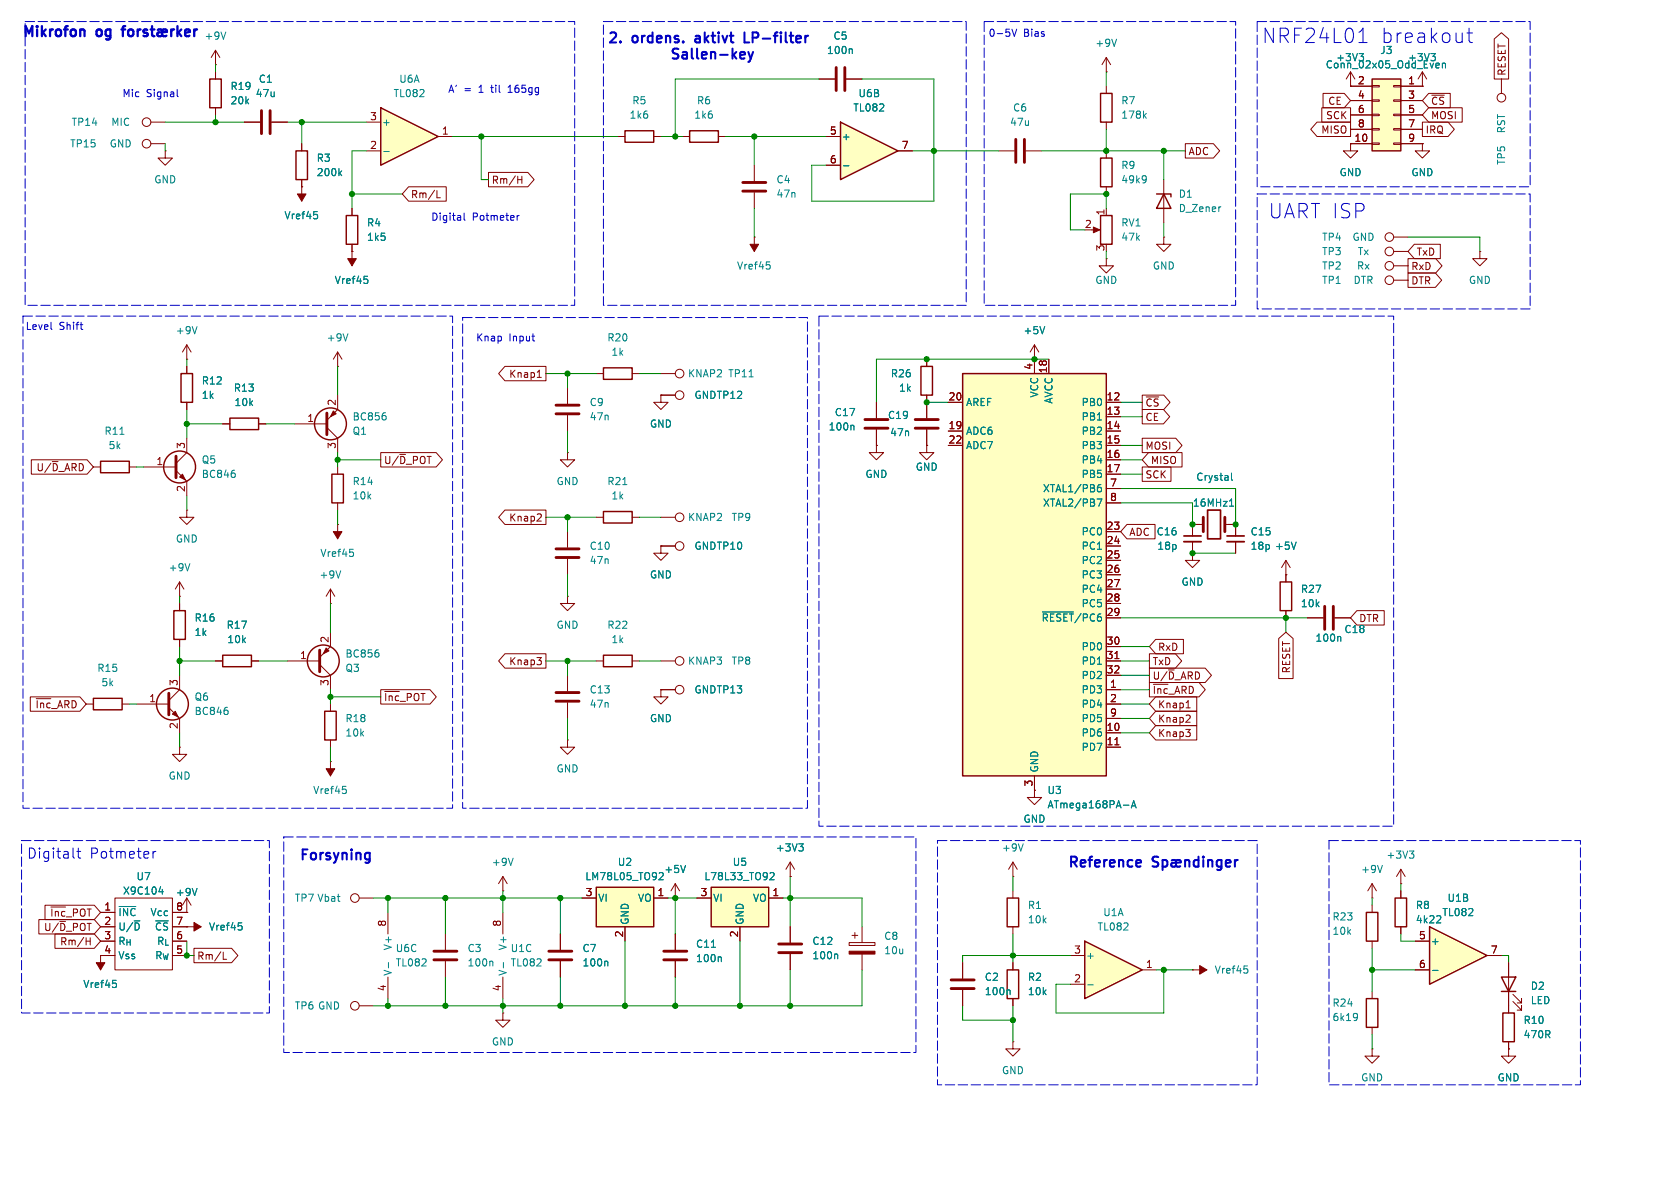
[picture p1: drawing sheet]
<svg xmlns="http://www.w3.org/2000/svg" width="297mm" height="210mm" viewBox="0 0 297 210" stroke-linecap="round" stroke-linejoin="round" font-family="sans-serif">
<g fill="none" stroke="#840000" stroke-width=".18">
<path d="M38.1 11.4h.1M38.1 8.9l-.8 1.3M38.1 8.9v2.5M38.1 12.7v1.3M38.1 19.1v1.2M38.1 8.9l.8 1.3M144.8 14h2.8M149.6 14h2.8M195.6 12.7h.1M195.6 10.2v2.5M195.6 15.2v1.3M195.6 10.2l-.8 1.2"/>
<path d="M195.6 10.2l.7 1.2M26.7 25.4h2.5M176.5 26.7h2.8M181.4 26.7h2.7M195.6 21.6v1.3M195.6 45.7v1.3h1.2l-1.2 1.3-1.3-1.3h1.3M195.6 45.7h.1M100.3 68.6v2.8M100.3 73.4v2.8M105.4 66h1.3M111.8 66h1.2M116.8 69.9v1.2h1.3l-1.3 1.3-1.2-1.3h1.2"/>
<path d="M116.8 69.9h.1M100.3 80v1.3h1.3l-1.3 1.3-1.2-1.3h1.2M100.3 80h.1M105.4 91.4h1.3M111.8 91.4h1.2M116.8 96.5v1.3h1.3l-1.3 1.3-1.2-1.3h1.2M116.8 96.5h.1M116.8 96.5h2.6M100.3 105.4v1.3h1.3l-1.3 1.3-1.2-1.3h1.2M100.3 105.4h.1M100.3 119.4v2.8M105.4 116.8h1.3"/>
<path d="M111.8 116.8h1.2M100.3 130.8v1.3h1.3l-1.3 1.3-1.2-1.3h1.2M100.3 130.8h.1M100.3 124.2v2.8M116.8 121.9v1.3h1.3l-1.3 1.3-1.2-1.3h1.2M116.8 121.9h.1M116.8 121.9h2.6M63.5 177.8h2.5M88.9 161.3v3.8M88.9 172.7v3.8M119.4 165.1v2.8M119.4 169.9v2.8"/>
<circle cx="25.9" cy="25.4" r=".76"/>
<circle cx="120.1" cy="96.5" r=".76"/>
<circle cx="120.1" cy="121.9" r=".76"/>
<circle cx="62.7" cy="177.8" r=".76"/>
</g>
<path d="M39.9 5.7l-.4 1.2M150.5 8.6l.2 .2v.7M197.4 6.9l-.4 1.3M202.3 20.4l.3 .5M202.6 20.1l-.4 .4M110.1 85.7h.7M89 170.1v1M125.8 167.5h.7M127.3 169.2l.2 .1v.7" fill="none" stroke="#008484" stroke-width=".18"/>
<path d="M37.1 14h2v5.1h-2zM194.6 16.5h2v5.1h-2zM106.7 65h5.1v2.1h-5.1zM106.7 90.4h5.1v2.1h-5.1zM106.7 115.8h5.1v2.1h-5.1z" fill="none" stroke="#840000" stroke-width=".25"/>
<path d="M147.8 11.9v4.1M149.4 11.9v4.1M179.6 24.6v4.1M181.1 24.6v4.1M98.3 73.2h4.1M98.3 71.6h4.1M98.3 124h4.1M98.3 122.4h4.1M117.3 169.7h4.1M117.3 168.1h4.1" fill="none" stroke="#840000" stroke-width=".51"/>
<path d="M148.6 21.6l10.1 5.1-10.1 5.1z" fill="#ffffc2"/>
<path d="M52.3 26.7h2.1v5.1h-2.1zM148.6 21.6l10.1 5.1-10.1 5.1zM194.6 38.1h2v5.1h-2zM194.6 27.9h2v5.1h-2zM204.5 34.3h2.5v.5M205.7 34.3l1.3 2.5h-2.5z" fill="none" stroke="#840000" stroke-width=".25"/>
<path d="M53.3 25.4v1.3M53.3 31.8v1.2M146 24.1h2.6M146 29.2h2.6M158.7 26.7h2.6M195.6 26.7v1.2M195.6 33v1.3M195.6 36.8v1.3M205.7 31.8v7.6M193 40.6h1.1M205.7 41.9v1.3h1.3l-1.3 1.3-1.2-1.3h1.2M205.7 41.9h.1" fill="none" stroke="#840000" stroke-width=".18"/>
<path d="M60 30.6l.4 .5M60.4 30.2l-.5 .5M149.1 29.3h1M202.4 31.1l.2 .1a1.07 1.07 0 0 1-.1 1M202.6 31.6l-.2 .2M215.7 36.6h.1" fill="none" stroke="#008484" stroke-width=".18"/>
<path d="M193.3 40.1l1.1 .5-1.1 .5z" fill="#840000" stroke="#840000" stroke-width=".18"/>
<path d="M105.4 156.8h10.2v7h-10.2z" fill="#ffffc2"/>
<path d="M105.4 156.8h10.2v7h-10.2z" fill="none" stroke="#840000" stroke-width=".25"/>
<path d="M102.9 158.8h2.5M115.6 158.8h2.5M139.7 154.9h.1M139.7 152.4l-.8 1.3M139.7 152.4v2.5M139.7 152.4l.8 1.3M110.5 163.8v2.6" fill="none" stroke="#840000" stroke-width=".18"/>
<path d="M117 154.2l-.4 .1M117.2 154.8l-.7 .7h.8M141.2 149.2h.8l-.4 .5M141.8 149.7l.2 .2v.3l-.2 .2" fill="none" stroke="#008484" stroke-width=".18"/>
<path d="M125.7 156.8h10.2v7h-10.2z" fill="#ffffc2"/>
<path d="M125.7 156.8h10.2v7h-10.2zM178.1 158.8h2v5h-2z" fill="none" stroke="#840000" stroke-width=".25"/>
<g fill="none" stroke="#840000" stroke-width=".18">
<path d="M43.2 21.6h2.8M48 21.6h2.8M63.5 158.8h2.5M88.9 157.5h.1M88.9 154.9l-.8 1.3M88.9 154.9v2.6M88.9 154.9l.8 1.3M119.4 158.8h.1M119.4 156.2l-.8 1.3M119.4 156.2v2.6M119.4 156.2l.7 1.3M123.2 158.8h2.5"/>
<path d="M135.9 158.8h2.5M179.1 157.5v1.3M78.7 165.1v2.8M78.7 169.9v2.8M88.9 179.1v1.2h1.3l-1.3 1.3-1.3-1.3h1.3M88.9 179.1h.1M99.1 165.1v2.8M99.1 169.9v2.8M130.8 163.8v2.6M139.7 163.8v2.8M139.7 168.7v2.8M150.1 166.6h4.6v.5h-4.6z"/>
<path d="M150.6 165.4h1M151.1 164.8v1.1M152.4 163.8v2.8M152.4 168.7v2.8M179.1 163.8v1.3"/>
<circle cx="62.7" cy="158.7" r=".76"/>
</g>
<path d="M90.7 151.7l-.4 1.3M121.2 153l-.4 1.2M136.2 154.3l.4-.1 .3 .4-.8 .9h.8M87 169.9l.1 .2v.7M107.3 169.9l.2 .2v.7M147.9 168.6l.2 .2v.7" fill="none" stroke="#008484" stroke-width=".18"/>
<path d="M150.1 168.1h4.6v.6h-4.6z" fill="#840000" stroke="#840000" stroke-width=".18"/>
<path d="M46.2 19.6v4M47.8 19.6v4M76.7 169.7h4.1M76.7 168.1h4.1M97 169.7h4.1M97 168.1h4.1M137.7 168.4h4M137.7 166.9h4" fill="none" stroke="#840000" stroke-width=".51"/>
<path d="M191.8 166.4l10.1 5.1-10.1 5z" fill="#ffffc2"/>
<path d="M178.1 171.5h2v5h-2zM191.8 166.4l10.1 5.1-10.1 5z" fill="none" stroke="#840000" stroke-width=".25"/>
<g fill="none" stroke="#840000" stroke-width=".18">
<path d="M29.2 26.7v1.2h1.3l-1.3 1.3-1.3-1.3h1.3M29.2 26.7h.1M53.3 33h.1M53.3 33v2.6M116.8 91.4h2.6M179.1 154.9h.1M179.1 152.4v2.5M179.1 152.4l-.8 1.3M179.1 152.4l.7 1.3M247.6 156.2h.1M247.6 153.7l-.7 1.2M247.6 153.7v2.5"/>
<path d="M247.6 153.7l.8 1.2M68.6 161.3v3.8M68.6 172.7v3.8M170.2 170.2v2.8M170.2 175v2.8M179.1 170.2v1.3M179.1 176.5v1.3M189.2 174h2.6M189.2 168.9h2.6M201.9 171.5h2.6M210.8 171.5h.1M210.8 171.5h2.6"/>
<path d="M179.1 184.2v1.2h1.2l-1.2 1.3-1.3-1.3h1.3M179.1 184.2h.1"/>
<circle cx="120.1" cy="91.4" r=".76"/>
</g>
<path d="M55.5 37.4h.6M55.9 37.9l.3 .2v.3l-.3 .3M180.9 149.2l-.4 1.2M249.2 150.4h.7l-.4 .5M249.7 150.9l.2 .3v.3l-.2 .2M68.7 170.1v1M178.4 175l.2 .2v.6M192.3 174.1h1M219.9 170.8h.6M220.4 171.2l.2 .3v.3l-.2 .2" fill="none" stroke="#008484" stroke-width=".18"/>
<g fill="#840000" stroke="#840000" stroke-width=".18">
<path d="M212.1 170.7l1.3 .8-1.3 .7z"/>
<path d="M52.6 34.3h1.5l-.8 1.3z"/>
</g>
<path d="M168.1 174.8h4.1M168.1 173.2h4.1" fill="none" stroke="#840000" stroke-width=".51"/>
<path d="M67.3 19.1l10.2 5-10.2 5.1z" fill="#ffffc2"/>
<path d="M67.3 19.1l10.2 5-10.2 5.1z" fill="none" stroke="#840000" stroke-width=".25"/>
<g fill="none" stroke="#840000" stroke-width=".18">
<path d="M64.8 26.7h2.5M64.8 21.6h2.5M77.5 24.1h2.5M116.8 116.8h2.6M20.3 158.8h10.2v12.7h-10.2zM17.8 161.3h2.5M17.8 163.8h2.5M17.8 166.4h2.5M17.8 168.9h2.5M30.5 161.3h2.5M30.5 163.8h2.5M30.5 166.4h2.5"/>
<path d="M30.5 168.9h2.5"/>
<circle cx="120.1" cy="116.8" r=".76"/>
</g>
<path d="M67.8 26.8h1M28.1 157.6h.8M28.7 157.2v.9M21.1 160.2h2.9" fill="none" stroke="#008484" stroke-width=".18"/>
<path d="M242.6 14h5v12.7h-5z" fill="#ffffc2"/>
<g fill="none" stroke="#840000" stroke-width=".18">
<path d="M238.8 15.2h.1M238.8 15.2h3.8M238.8 17.8h3.8M238.8 12.7l-.8 1.3M238.8 12.7v2.5M238.8 12.7l.7 1.3M242.6 17.7h1.2v.2h-1.2zM242.6 15.1h1.2v.3h-1.2zM246.4 17.7h1.2v.2h-1.2zM246.4 15.1h1.2v.3h-1.2zM247.6 15.2h3.9M247.6 17.8h3.9"/>
<path d="M251.5 15.2h.1M251.5 12.7l-.8 1.3M251.5 12.7v2.5M251.5 12.7l.7 1.3M265.4 14v2.5M26.7 21.6h2.5M62.2 36.8v1.3M238.8 25.4v1.3h1.2l-1.2 1.2-1.3-1.2h1.3M238.8 25.4h.1M238.8 25.4h3.8M238.8 20.3h3.8M238.8 22.9h3.8"/>
<path d="M242.6 25.3h1.2v.2h-1.2zM242.6 22.7h1.2v.3h-1.2zM242.6 20.2h1.2v.2h-1.2zM246.4 25.3h1.2v.2h-1.2zM246.4 22.7h1.2v.3h-1.2zM246.4 20.2h1.2v.2h-1.2zM247.6 25.4h3.9M247.6 20.3h3.9M247.6 22.9h3.9M251.5 25.4v1.3h1.2l-1.2 1.2-1.3-1.2h1.3M251.5 25.4h.1M62.2 44.5h.1"/>
<path d="M62.2 43.2v3.8M246.4 49.5h2.5M246.4 47h2.5M246.4 41.9h2.5M246.4 44.5h2.5M261.6 44.5v1.2h1.3l-1.3 1.3-1.3-1.3h1.3M261.6 44.5h.1M116.8 66h2.6M100.3 94v2.8M100.3 98.8v2.8M210.8 97.8v1.3h1.3l-1.3 1.2-1.3-1.2h1.3M210.8 97.8h.1"/>
<path d="M210.8 92.7v2M210.8 95.8v2M218.4 92.7v2M218.4 95.8v2M227.3 99.1l-.7 1.2M227.3 99.1v2.5M227.3 99.1l.8 1.2M227.3 101.6h.1M33 158.8l-.7 1.2M33 158.8v2.5M33 158.8l.8 1.2M17.8 168.9v2.6"/>
<path d="M33 161.3h.1M33 163.8h.1M33 163.8h2.6M266.7 170.2v8.9M267.5 177l1.5 1.6v-.8v.8h-.8M267.5 175.8l1.5 1.5v-.8v.8h-.8M266.7 184.2v1.2"/>
<circle cx="265.4" cy="17.3" r=".76"/>
<circle cx="25.9" cy="21.6" r=".76"/>
<circle cx="245.6" cy="41.9" r=".76"/>
<circle cx="245.6" cy="49.5" r=".76"/>
<circle cx="245.6" cy="47" r=".76"/>
<circle cx="245.6" cy="44.4" r=".76"/>
<circle cx="120.1" cy="66" r=".76"/>
</g>
<path d="M242.6 14h5v12.7h-5zM61.2 38.1h2v5.1h-2zM265.4 172.7h2.6l-1.3 2.6zM265.4 175.3h2.6M265.7 179.1h2v5.1h-2z" fill="none" stroke="#840000" stroke-width=".25"/>
<g fill="none" stroke="#008484" stroke-width=".18">
<path d="M240.3 9.5h.8l-.5 .5M240.8 10l.3 .2v.3M253 9.5h.8l-.5 .5M253.5 10l.3 .2v.3M254 11.2h.4l.1 .3-.7 .1M254.4 11.9l-.4 .1M255 11.3l.2-.1h.3v.8M255 11.2v.8M64.4 48.8h.6M64.8 49.3l.2 .3v.3l-.2 .2M132.4 66.6h.8M229.1 95.8l-.4 1.3"/>
<path d="M34.8 157l-.4 1.3M19.9 173.3h.6M20.4 173.8l.2 .2v.3l-.2 .3M42.1 163.1h.6M42.6 163.6l.2 .3v.3l-.2 .2"/>
</g>
<g fill="#840000" stroke="#840000" stroke-width=".18">
<path d="M34.3 163.1l1.3 .7-1.3 .8z"/>
<path d="M17 170.2h1.5l-.7 1.3z"/>
<path d="M61.5 45.7h1.5l-.8 1.3z"/>
</g>
<path d="M209.3 95.8h3M216.9 95.8h3.1" fill="none" stroke="#840000" stroke-width=".33"/>
<path d="M209.3 94.7h3M216.9 94.7h3.1" fill="none" stroke="#840000" stroke-width=".3"/>
<path d="M98.3 98.6h4.1M98.3 97h4.1" fill="none" stroke="#840000" stroke-width=".51"/>
<path d="M252.7 163.8l10.2 5.1-10.2 5.1z" fill="#ffffc2"/>
<g fill="none" stroke="#840000" stroke-width=".25">
<path d="M110.5 23.1h5.1v2h-5.1zM121.9 23.1h5.1v2h-5.1zM16.5 123.4h5.1v2.1h-5.1zM252.7 163.8l10.2 5.1-10.2 5.1z"/>
<circle cx="31.7" cy="82.5" r="2.82"/>
<circle cx="30.5" cy="124.5" r="2.82"/>
</g>
<g fill="none" stroke="#840000" stroke-width=".18">
<path d="M109.2 24.1h1.3M115.6 24.1h1.2M120.6 24.1h1.3M127 24.1h1.3M133.3 29.2v2.8M133.3 34v2.8M133.3 41.9h.1M133.3 41.9v2.6M33 63.5h.1M33 77.5v2.5l-1.9 1.9M33 61v2.5M33 61l-.7 1.2"/>
<path d="M33 61l.8 1.2M116.8 69.9h2.6M25.4 82.6h5.7M31.1 83.2l1.9 1.9v2.5M31.7 119.4v2.5l-1.9 1.9M231.1 109.2h2.8M236 109.2h2.8M15.2 124.5h1.3M21.6 124.5h1.3M24.1 124.5h5.7M29.8 125.1l1.9 1.9v2.5M31.7 132.1v1.3h1.3l-1.3 1.2-1.2-1.2h1.2"/>
<path d="M31.7 132.1h.1M182.9 139.7v1.3h1.2l-1.2 1.2-1.3-1.2h1.3M182.9 139.7h.1M250.2 166.4h2.5M250.2 171.5h2.5M262.9 168.9h2.5"/>
<circle cx="120.1" cy="69.8" r=".76"/>
</g>
<path d="M34.8 57.7l-.4 1.3M135.5 46.3h.6M135.9 46.8l.3 .2v.3l-.3 .3M41.5 83.7l.1 .2-.1 .4M236.9 112.5l.1 .2v.7M40.2 125.6l.1 .2-.1 .4M253.3 171.5h.9" fill="none" stroke="#008484" stroke-width=".18"/>
<path d="M131.3 33.8h4.1M131.3 32.3h4.1M31.1 80.6v3.9M234.2 107.2v4.1M235.7 107.2v4.1M29.8 122.6v3.8" fill="none" stroke="#840000" stroke-width=".51"/>
<g fill="#840000" stroke="#840000" stroke-width=".18">
<path d="M31 125.7l.5 1-1-.5z"/>
<path d="M132.6 43.2h1.5l-.8 1.3z"/>
<path d="M32.3 83.8l.5 1-1.1-.5z"/>
</g>
<path d="M170.2 66h25.4v71.2h-25.4z" fill="#ffffc2"/>
<g fill="none" stroke="#840000" stroke-width=".25">
<path d="M32 66h2v5.1h-2zM40.6 73.9h5.1v2h-5.1zM162.8 64.8h2v5.1h-2zM170.2 66h25.4v71.2h-25.4zM17.8 81.5h5.1v2.1h-5.1zM58.7 83.8h2v5.1h-2zM30.7 108h2.1v5h-2.1zM39.4 115.8h5v2.1h-5zM226.3 102.9h2v5.1h-2zM57.4 125.7h2v5.1h-2zM246.6 158.8h2.1v5h-2.1zM241.6 161.3h2v5.1h-2z"/>
<path d="M241.6 176.5h2v5.1h-2z"/>
<circle cx="58.4" cy="74.9" r="2.82"/>
<circle cx="57.1" cy="116.8" r="2.82"/>
</g>
<g fill="none" stroke="#840000" stroke-width=".18">
<path d="M38.1 12.7v1.3M38.1 19.1v1.2M144.8 14h2.8M149.6 14h2.8M233.7 19h5.1v2.6h-5.1zM233.9 16.5h3.7l1.2 1.3-1.2 1.3h-3.7zM238.8 15.2h.1M238.8 15.2h3.8M238.8 17.8h3.8M247.6 15.2h3.9M247.6 17.8h3.9M251.5 15.2h.1"/>
<path d="M252.6 16.5h3.8v2.6h-3.8l-1.1-1.3zM252.6 19h5.9v2.6h-5.9l-1.1-1.3zM264.2 6.9l1.2-1.1 1.3 1.1v7.1h-2.5zM43.2 21.6h2.8M48 21.6h2.8M53.3 33h.1M53.3 25.4v1.3M53.3 31.8v1.2M62.2 36.8v1.3M72.2 33h6.7v2.6h-6.7l-1.1-1.3zM77.2 35h.6M86.4 30.5h6.9l1.1 1.3-1.1 1.2h-6.9z"/>
<path d="M91.5 31.8h.8M92.3 31.2v1.2M146 24.1h2.6M146 29.2h2.6M158.7 26.7h2.6M209.5 25.4h5l1.1 1.3-1.1 1.2h-5zM232.8 21.6h6v2.5h-6l-1.1-1.2zM238.8 25.4h.1M238.8 25.4h3.8M238.8 20.3h3.8M238.8 22.9h3.8M247.6 25.4h3.9"/>
<path d="M247.6 20.3h3.9M247.6 22.9h3.9M251.5 21.6h4.5l1.1 1.3-1.1 1.2h-4.5zM251.5 25.4h.1M62.2 44.5h.1M62.2 43.2v1.3M248.9 48.3h4.9l1.1 1.2-1.1 1.3h-4.9zM248.9 45.7h4.9l1.1 1.3-1.1 1.3h-4.9zM250 43.2h4.6v2.5h-4.6l-1.1-1.2zM33 64.8v1.2M33 71.1v1.3M39.4 74.9h1.2"/>
<path d="M45.7 74.9h1.3M52.1 74.9h5.7M57.8 75.6l1.9 1.9v2.5M59.7 64.8h.1M59.7 69.9v2.5l-1.9 1.9M59.7 62.2v2.6M59.7 62.2l-.8 1.3M59.7 62.2l.8 1.3M89.3 64.8h7.2v2.5h-7.2l-1.2-1.3zM95 66.7h.7M95.2 65.6l.1-.2v1.3M116.8 69.9h.1"/>
<path d="M116.8 69.9h2.6M154.9 78.7v1.3h1.3l-1.3 1.3-1.2-1.3h1.2M154.9 78.7h.1M154.9 71.1v2.8M154.9 75.9v2.8M163.8 78.7v1.3h1.3l-1.3 1.3-1.2-1.3h1.2M163.8 78.7h.1M163.8 63.5v1.3M163.8 69.9v4M163.8 75.9v2.8M167.6 71.1h2.6M167.6 76.2h2.6"/>
<path d="M167.6 78.7h2.6M182.9 63.5h.1M182.9 61v5M182.9 61l-.8 1.2M182.9 61l.7 1.2M185.4 63.5v2.5M195.6 71.1h2.5M195.6 73.7h2.5M195.6 76.2h2.5M195.6 78.7h2.5M201.9 77.5h6l1.1 1.2-1.1 1.3h-6zM201.9 72.4h3.8l1.1 1.3-1.1 1.2h-3.8z"/>
<path d="M201.9 69.8h3.8l1.2 1.3-1.2 1.3h-3.8zM5.5 81.3h9.9l1.1 1.3-1.1 1.2h-9.9zM16.5 82.6h1.3M22.9 82.6h1.2M33 90.2v1.2h1.3l-1.3 1.3-1.3-1.3h1.3M33 90.2h.1M59.7 92.7h.1M59.7 82.6v1.2M59.7 88.9v1.3M59.7 92.7v2.6M67.3 80h9.8l1.1 1.3-1.1 1.3h-9.8zM89.3 90.2h7.2v2.5h-7.2l-1.2-1.3z"/>
<path d="M95.5 90.8l.2 .3-.1 .3-.7 .7h.8M116.8 96.5h.1M116.8 96.5h2.6M195.6 81.3h2.5M195.6 83.8h2.5M195.6 94h2.5M195.6 96.5h2.5M195.6 99.1h2.5M195.6 86.4h2.5M195.6 88.9h2.5M199.2 92.7h5v2.6h-5l-1.1-1.3zM201.9 82.5h5.1v2.6h-5.1z"/>
<path d="M203 80h6v2.6h-6l-1.1-1.3zM210.8 97.8h.1M210.8 95.8v2M212.7 92.7h-1.9v2M216.5 92.7h1.9v2M218.4 95.8v2M31.7 105.4h.1M31.7 102.9l-.7 1.2M31.7 102.9v2.5M31.7 106.7v1.3M31.7 113v1.3M31.7 102.9l.8 1.2"/>
<path d="M38.1 116.8h1.3M44.4 116.8h1.3M50.8 116.8h5.7M56.5 117.5l1.9 1.9v2.5M58.4 111.8v2.5l-1.9 1.9M58.4 106.7h.1M58.4 104.1v2.6M58.4 104.1l-.7 1.3M58.4 104.1l.8 1.3M89.3 115.6h7.2v2.5h-7.2l-1.2-1.3zM94.9 116.2h.8l-.4 .5M95.6 116.8l.1 .2-.1 .4"/>
<path d="M195.6 101.6h2.5M195.6 104.1h2.5M195.6 106.7h2.5M195.6 109.2h2.5M195.6 114.3h2.5M195.6 116.8h2.5M195.6 119.4h2.5M197.1 116.4h.7M203.2 115.6h4.6l1.1 1.2-1.1 1.3h-4.6zM203.2 118.1h9.9l1.1 1.3-1.1 1.3h-9.9zM204.3 113h4.9v2.6h-4.9l-1.1-1.3zM226.1 112.9l1.2-1.1 1.3 1.1v7.1h-2.5z"/>
<path d="M227.3 101.6h.1M227.3 101.6v1.3M227.3 108v1.2M231.1 109.2h2.8M236 109.2h2.8M239.9 107.9h4.8v2.6h-4.8l-1.1-1.3zM5.4 123.2h8.7l1.1 1.3-1.1 1.2h-8.7zM6.4 123.5h2.6M58.4 134.6h.1M58.4 124.5v1.2M58.4 130.8v1.3M58.4 134.6v2.6"/>
<path d="M67.3 121.9h8.7l1.1 1.3-1.1 1.3h-8.7zM116.8 121.9h.1M116.8 121.9h2.6M182.9 139.7h.1M182.9 137.2v2.5M195.6 121.9h2.5M195.6 129.5h2.5M195.6 132.1h2.5M195.6 124.5h2.5M195.6 127h2.5M197.1 131.7h.7M203.2 120.6h8.8l1.1 1.3-1.1 1.3h-8.8z"/>
<path d="M204.3 123.2h7.3v2.5h-7.3l-1.1-1.2zM204.3 125.7h7.3v2.6h-7.3l-1.1-1.3zM204.3 128.3h7.3v2.5h-7.3l-1.1-1.3zM209.6 128.9h.8l-.4 .5M209.7 125.1h.7M209.9 124l.2-.1v1.2M210.2 126.4l.2 .2v.3l-.8 .8h.8M210.3 129.5l.1 .2-.1 .4M102.9 158.8h2.5M115.6 158.8h2.5M119.4 158.8h.1M123.2 158.8h2.5"/>
<path d="M135.9 158.8h2.5M139.7 154.9h.1M242.6 158.8h.1M242.6 156.2v2.6M242.6 156.2l-.8 1.3M242.6 156.2l.7 1.3M247.6 157.5v1.3M6.9 162.6h9.8l1.1 1.2-1.1 1.3h-9.8zM8 160h8.7l1.1 1.3-1.1 1.3h-8.7zM9.7 165.1h7l1.1 1.3-1.1 1.2h-7zM15.2 166.4h.7M15.9 165.8v1.2"/>
<path d="M17.8 166.4h2.5M17.8 168.9h2.5M17.8 161.3h2.5M17.8 163.8h2.5M30.5 166.4h2.5M30.5 168.9h2.5M30.5 161.3h2.5M30.5 163.8h2.5M33 163.8h.1M33 161.3h.1M34.3 167.6h6.6l1.2 1.3-1.2 1.3h-6.6zM39.5 169.6h.6"/>
<path d="M99.1 165.1v2.8M99.1 169.9v2.8M110.5 163.8v2.6M119.4 165.1v2.8M119.4 169.9v2.8M130.8 163.8v2.6M139.7 163.8v2.8M139.7 168.7v2.8M170.2 170.2v2.8M170.2 175v2.8M179.1 170.2v1.3M179.1 176.5v1.3"/>
<path d="M242.6 160v1.3M242.6 166.4v1.2M242.6 175.3v1.2M247.6 163.8v1.3M250.2 166.4h2.5M250.2 171.5h2.5M262.9 168.9h2.5M266.7 170.2v2.5M266.7 175.3v3.8M242.6 185.4v1.3h1.2l-1.2 1.3-1.3-1.3h1.3M242.6 185.4h.1M242.6 181.6v1.3"/>
<path d="M266.7 185.4v1.3h1.3l-1.3 1.3-1.3-1.3h1.3M266.7 185.4h.1M266.7 184.2v1.2"/>
</g>
<g fill="none" stroke="#008484" stroke-width=".18">
<path d="M150.5 8.6l.2 .2v.7M240.3 9.5h.8l-.5 .5M240.8 10l.3 .2v.3M253 9.5h.8l-.5 .5M253.5 10l.3 .2v.3M254 11.2h.4l.1 .3-.7 .1M254.4 11.9l-.4 .1M255 11.3l.2-.1h.3v.8M255 11.2v.8M55.5 37.4h.6M55.9 37.9l.3 .2v.3l-.3 .3M60 30.6l.4 .5"/>
<path d="M60.4 30.2l-.5 .5M149.1 29.3h1M61.5 59l-.4 1.3M64.4 48.8h.6M64.8 49.3l.2 .3v.3l-.2 .2M184.7 57.7l-.4 1.3M21.2 76.8h.7M68.1 73.5l.2 .2-.2 .5M150.8 75.2l.2 .2v.6M33.6 99.6l-.5 1.3M61.8 97.1h.6M62.3 97.6l.2 .2v.3l-.2 .3"/>
<path d="M193.9 88.2h.9l-.6 1.3M194.1 86.3l.4-.1 .2 .2-.1 .5h-.4l-.1-.1M194.6 85.7h-.4l-.1 .3M217.4 89.5h.7M217.6 88.4l.1-.2v1.3M217.7 83.6v1.1l.2 .2M229.1 95.8l-.4 1.3M60.2 100.9l-.4 1.3M66.9 115.4l.1 .2-.1 .5M184.3 108.2h5.5M236.9 112.5l.1 .2v.7M60.6 139h.6"/>
<path d="M61 139.5l.2 .2v.3l-.2 .3M28.1 157.6h.8M28.7 157.2v.9M34.8 157l-.4 1.3M117 154.2l-.4 .1M117.2 154.8l-.7 .7h.8M121.2 153l-.4 1.2M136.2 154.3l.4-.1 .3 .4-.8 .9h.8M141.2 149.2h.8l-.4 .5M141.8 149.7l.2 .2v.3l-.2 .2M198.6 142.3h1M200 142.8l.4-1.3 .4 1.3"/>
<path d="M200.1 142.5h.6M244.4 153l-.4 1.2M19.9 173.3h.6M20.4 173.8l.2 .2v.3l-.2 .3M21.1 160.2h2.9M42.1 163.1h.6M42.6 163.6l.2 .3v.3l-.2 .2M107.3 169.9l.2 .2v.7M125.8 167.5h.7M127.3 169.2l.2 .1v.7M147.9 168.6l.2 .2v.7M178.4 175l.2 .2v.6"/>
<path d="M239.7 179.1l.2 .2a1.07 1.07 0 0 1-.1 1M240 179.7l-.3 .2M253.3 171.5h.9M254.7 162.4l-.8 .7h.8"/>
</g>
<path d="M57.8 73v3.8M152.9 75.7h4.1M152.9 74.2h4.1M161.8 75.7h4.1M161.8 74.2h4.1M212.7 91.4v2.6M216.5 91.4v2.6M56.5 114.9v3.8" fill="none" stroke="#840000" stroke-width=".51"/>
<path d="M213.5 90.2h2.3v5.1h-2.3z" fill="none" stroke="#840000" stroke-width=".3"/>
<g fill="#840000" stroke="#840000" stroke-width=".18">
<path d="M57.7 135.9h1.5l-.8 1.3z"/>
<path d="M57.7 114.6l.5 .5-1.1 .5z"/>
<path d="M58.9 94h1.6l-.8 1.3z"/>
<path d="M58.9 72.6l.5 .6-1 .5z"/>
</g>
<g fill="none" stroke="#0000c2" stroke-width=".36">
<path d="M131.1 9.2l.5 .1 .1 .3-.8 .2M131.6 10.3l-.5 .1M131.6 5.7v1.8h.9M132.3 9.2l.4 1.2M132.7 10.4l-.2 .4-.2 .2M133.1 9.2l-.4 1.2M201.1 152l.5 .1 .1 .3-.8 .2M201.6 153.1l-.5 .1M204.8 151.5l-.7-.1-.3 .2v.3a.85 .85 0 0 0 .8 .5l.2 .3-.2 .4h-.8M205.5 152.1l.5-.1 .4 .4v.5l-.2 .2h-.7M205.5 152v1.8M207.1 152.1l.5-.1 .3 .3"/>
<path d="M207.9 152.3l.3-.3h.3l.2 .1v.3l-1.4 .1a.35 .35 0 0 0-.3 .4 .35 .35 0 0 0 .3 .3h.3l.3-.2M207.9 153l.3 .2 .5-.1M207.9 152.3v.7M209.5 152.2a.44 .44 0 0 1 .8 .1v.9M209.5 152v1.2M211.9 152.1l-.5-.1-.4 .4v.5l.2 .2h.7M211.9 151.4v1.8M212.7 151.4v.2M212.7 152v1.2M213.6 152.2a.44 .44 0 0 1 .7 .1v.9M213.6 152v1.2M215.9 152.1l-.5-.1-.3 .4v.5l.2 .2h.6"/>
<path d="M215.9 152v1.5a.48 .48 0 0 1-.7 .2M216.7 152.6l.9-.2-.1-.3-.5-.1-.3 .3 .1 .8h.7M218.3 152v1.2M218.8 152l-.3 .1-.2 .3"/>
</g>
<g fill="none" stroke="#0000c2" stroke-width=".18">
<path d="M31.3 15.8v1.1l.2 .2M89.8 16.3h.8M89.9 15.4h-.1M178.9 5.2l.4 1.2 .4-1.2M240.2 7.5h1.5M240.7 5.3l.3-.3v2.5M259.3 5.8h1M259.7 5v2.2l.1 .2 .5 .1M82 37.7v1.1l.2 .1M91.4 38.1v.8M91.8 38.1l-.4 .2M9.1 58.2h.1"/>
<path d="M14.2 57.4h.4M14.5 58.2h.1M94 59.4h.5M94.4 60.3h.1M13 151.6l.2 .1M13.6 150.5h.7M13.8 149.9v1.5l.1 .2 .4 .1M27.1 150.5v1.2M27.6 150.5l-.4 .1-.1 .2"/>
</g>
<g fill="none" stroke="#0000c2" stroke-width=".41">
<path d="M14.7 5.2l.2 .3v.9M21.5 5.2h.6M22.1 4.6l-.3 .1-.1 .2v1.5M22.7 5.4a.48 .48 0 0 1 .5-.2 .48 .48 0 0 1 .4 .3v.6a.48 .48 0 0 1-.5 .3 .48 .48 0 0 1-.5-.3zM24.3 5.2v1.2M24.8 5.2l-.3 .1-.2 .2M26 5.3l-.4-.1-.2 .3v.2l.6 .2v.4h-.6M26.6 5.2h.7M26.9 4.6v1.5l.1 .2 .3 .1M27.9 5.3l.5-.1 .3 .3M28.7 5.5l.2-.3h.4l.1 .1 .1 .3-1.4 .1a.35 .35 0 0 0-.3 .4 .35 .35 0 0 0 .3 .3h.3l.3-.3M28.7 6.1l.2 .3 .5-.1"/>
<path d="M28.7 5.5v.6M30.3 5.2v1.2M30.8 5.2l-.4 .1-.1 .2M31.4 4.6v1.8M31.5 5.7l.5 .7M32 5.2l-.6 .7M32.7 5.8l.9-.2-.1-.3-.5-.1-.3 .3 .1 .8h.7M34.3 5.2v1.2M34.8 5.2l-.3 .1-.2 .2"/>
</g>
<path d="M4.4 3.8h97.2v50.2h-97.2zM106.7 3.8h64.1v50.2h-64.1zM174 3.8h44.4v50.2h-44.4zM222.2 3.8h48.3v29.2h-48.3zM222.2 34.3h48.3v20.3h-48.3zM4.1 55.9h75.9v87h-75.9zM81.8 56.1h60.9v86.8h-60.9zM144.8 55.9h101.6v90.2h-101.6zM3.8 148.6h43.8v30.5h-43.8zM50.2 148h111.7v38.1h-111.7zM165.7 148.6h56.5v43.2h-56.5zM234.9 148.6h44.5v43.2h-44.5z" fill="none" stroke="#0000c2" stroke-width=".18" stroke-dasharray="1.7 .6"/>
<g fill="none" stroke="#008400" stroke-width=".18">
<path d="M38.1 11.4v1.3M144.8 14h-25.4v10.1M152.4 14h12.7v21.6h-21.6v-6.4h2.5M195.6 12.7v2.5M29.2 21.6h14M29.2 25.4v1.3M38.1 20.3v1.3M50.8 21.6h14M53.3 21.6v3.8M62.2 34.3h8.9M64.8 26.7h-2.6v10.1M80 24.1h29.2"/>
<path d="M85.1 24.1v7.7h1.3M116.8 24.1h3.8M128.3 24.1h17.7M133.3 24.1v5.1M133.3 36.8v5.1M161.3 26.7h15.2M184.1 26.7h25.4M195.6 22.9v3.8M195.6 36.8v-2.5h-6.4v6.3h2.6M205.7 26.7v5.1M205.7 39.4v2.5M195.6 44.5v1.2"/>
<path d="M248.9 41.9h12.7v2.6M33 63.5v1.3M33 72.4v5.1M33 74.9h6.4M47 74.9h5.1M59.7 64.8v5.1M96.5 66h8.9M100.3 66v2.6M100.3 76.2v3.8M113 66h3.8M163.8 71.1h3.8M185.4 63.5h-30.5v7.6"/>
<path d="M198.1 73.7h3.8M198.1 71.1h3.8M198.1 78.7h3.8M24.1 82.6h1.3M33 87.6v2.6M59.7 81.3h7.6M59.7 80v2.6M59.7 90.2v2.5M96.5 91.4h8.9M100.3 91.4v2.6M113 91.4h3.8M198.1 81.3h3.8"/>
<path d="M198.1 86.4h20.3v6.3M198.1 88.9h12.7v3.8M198.1 83.8h3.8M210.8 97.8h7.6M31.7 116.8h6.4M31.7 105.4v1.3M31.7 114.3v5.1M45.7 116.8h5.1M58.4 106.7v5.1M96.5 116.8h8.9M100.3 101.6v3.8M100.3 116.8v2.6"/>
<path d="M113 116.8h3.8M198.1 116.8h5.1M198.1 109.2h33M198.1 114.3h5.1M198.1 119.4h5.1M227.3 109.2v2.6M22.9 124.5h1.2M31.7 129.5v2.6M58.4 121.9v2.6M58.4 132.1v2.5M58.4 123.2h8.9M100.3 127v3.8"/>
<path d="M198.1 129.5h5.1M198.1 124.5h5.1M198.1 127h5.1M198.1 121.9h5.1M66 158.8h36.9M68.6 158.8v2.5M78.7 158.8v6.3M88.9 157.5v3.8M99.1 158.8v6.3M118.1 158.8h5.1M119.4 158.8v6.3M138.4 158.8h14v5"/>
<path d="M139.7 154.9v8.9M179.1 154.9v2.6M242.6 158.8v1.2M247.6 156.2v1.3M33 166.4v2.5h1.3M68.6 176.5v1.3M78.7 172.7v5.1M88.9 176.5v2.6M99.1 172.7v5.1M110.5 166.4v11.4M119.4 172.7v5.1M130.8 166.4v11.4"/>
<path d="M139.7 171.5v6.3M152.4 171.5v6.3h-86.4M170.2 177.8v2.5h8.9M179.1 165.1v5.1M179.1 177.8v6.4M189.2 168.9h-19v1.3M204.5 171.5h6.3M205.7 171.5v7.6h-19v-5.1h2.5M242.6 167.6v7.7M242.6 171.5h7.6M247.6 165.1v1.3h2.6M265.4 168.9h1.3v1.3"/>
<path d="M242.6 182.9v2.5"/>
</g>
<g fill="#008400" stroke="#008400" stroke-width=".18">
<circle cx="205.7" cy="26.7" r=".46"/>
<circle cx="195.6" cy="34.3" r=".46"/>
<circle cx="195.6" cy="26.7" r=".46"/>
<circle cx="165.1" cy="26.7" r=".46"/>
<circle cx="179.1" cy="180.3" r=".46"/>
<circle cx="179.1" cy="168.9" r=".46"/>
<circle cx="227.3" cy="109.2" r=".46"/>
<circle cx="210.8" cy="92.7" r=".46"/>
<circle cx="210.8" cy="97.8" r=".46"/>
<circle cx="218.4" cy="92.7" r=".46"/>
<circle cx="163.8" cy="63.5" r=".46"/>
<circle cx="182.9" cy="63.5" r=".46"/>
<circle cx="163.8" cy="71.1" r=".46"/>
<circle cx="205.7" cy="171.5" r=".46"/>
<circle cx="242.6" cy="171.5" r=".46"/>
<circle cx="100.3" cy="91.4" r=".46"/>
<circle cx="100.3" cy="116.8" r=".46"/>
<circle cx="62.2" cy="34.3" r=".46"/>
<circle cx="53.3" cy="21.6" r=".46"/>
<circle cx="85.1" cy="24.1" r=".46"/>
<circle cx="38.1" cy="21.6" r=".46"/>
<circle cx="58.4" cy="123.2" r=".46"/>
<circle cx="59.7" cy="81.3" r=".46"/>
<circle cx="33" cy="74.9" r=".46"/>
<circle cx="100.3" cy="66" r=".46"/>
<circle cx="119.4" cy="24.1" r=".46"/>
<circle cx="133.3" cy="24.1" r=".46"/>
<circle cx="31.7" cy="116.8" r=".46"/>
<circle cx="33" cy="168.9" r=".46"/>
<circle cx="68.6" cy="158.8" r=".46"/>
<circle cx="68.6" cy="177.8" r=".46"/>
<circle cx="78.7" cy="177.8" r=".46"/>
<circle cx="88.9" cy="177.8" r=".46"/>
<circle cx="88.9" cy="158.8" r=".46"/>
<circle cx="78.7" cy="158.8" r=".46"/>
<circle cx="99.1" cy="158.8" r=".46"/>
<circle cx="119.4" cy="158.8" r=".46"/>
<circle cx="99.1" cy="177.8" r=".46"/>
<circle cx="110.5" cy="177.8" r=".46"/>
<circle cx="119.4" cy="177.8" r=".46"/>
<circle cx="139.7" cy="158.8" r=".46"/>
<circle cx="139.7" cy="177.8" r=".46"/>
<circle cx="130.8" cy="177.8" r=".46"/>
</g>
<g font-size="3.5" fill="#0000c2">
<text x="223.1" y="7.9">NRF24L01</text>
<text x="244.1" y="7.9">breakout</text>
<text x="224.2" y="38.8">UART ISP</text>
</g>
<g font-size="2.5" fill="#0000c2">
<text x="3.7" y="7.1">Mikrofon</text>
<text x="17.2" y="7.1">og</text>
<text x="107.2" y="8.1">2.</text>
<text x="111.8" y="8.1">ordens.</text>
<text x="118.2" y="11">Sallen-key</text>
<text x="123.6" y="8.1">aktivt</text>
<text x="133" y="8.1">LP-filter</text>
<text x="4.7" y="152">Digitalt</text>
<text x="15.8" y="152">Potmeter</text>
<text x="52.7" y="152.6">Forsyning</text>
<text x="188.6" y="153.8">Reference</text>
</g>
<g font-size="1.8" fill="#008484">
<text x="36.1" y="7.2">+9V</text>
<text x="146.1" y="9.8">100n</text>
<text x="147.2" y="7.2">C5</text>
<text x="193.5" y="8.5">+9V</text>
<text x="236.1" y="11">+3V3</text>
<text x="243.9" y="9.8">J3</text>
<text x="248.8" y="11">+3V3</text>
<text x="40.6" y="16.1">R19</text>
<text x="45.1" y="17.4">47u</text>
<text x="45.6" y="14.8">C1</text>
<text x="69.5" y="17.4">TL082</text>
<text x="70.5" y="14.8">U6A</text>
<text x="151.7" y="17.4">U6B</text>
<text x="234.3" y="12.3">Conn_02x05_Odd_Even</text>
<text x="12.6" y="22.5">TP14</text>
<text x="19.6" y="22.5">MIC</text>
<text x="40.6" y="18.6">20k</text>
<text x="67.4" y="22.5">+</text>
<text x="111.2" y="21.2">1k6</text>
<text x="111.7" y="18.6">R5</text>
<text x="122.6" y="21.2">1k6</text>
<text x="123.1" y="18.6">R6</text>
<text x="150.8" y="19.9">TL082</text>
<text x="178.5" y="22.5">47u</text>
<text x="179" y="19.9">C6</text>
<text x="198.1" y="18.6">R7</text>
<text x="198.1" y="21.2">178k</text>
<text x="266.3" y="23.7" transform="rotate(-90 266.3 23.7)">RST</text>
<text x="12.3" y="26.3">TP15</text>
<text x="19.3" y="26.3">GND</text>
<text x="55.9" y="28.8">R3</text>
<text x="148.7" y="25">+</text>
<text x="266.3" y="29.3" transform="rotate(-90 266.3 29.3)">TP5</text>
<text x="27.2" y="32.6">GND</text>
<text x="55.9" y="31.3">200k</text>
<text x="137.2" y="32.6">C4</text>
<text x="137.2" y="35.2">47n</text>
<text x="198.1" y="30.1">R9</text>
<text x="198.1" y="32.6">49k9</text>
<text x="208.3" y="35.2">D1</text>
<text x="236.7" y="31.3">GND</text>
<text x="249.4" y="31.3">GND</text>
<text x="50.2" y="39">Vref45</text>
<text x="64.8" y="40.2">R4</text>
<text x="198.1" y="40.2">RV1</text>
<text x="208.3" y="37.7">D_Zener</text>
<text x="64.8" y="42.8">1k5</text>
<text x="130.2" y="47.9">Vref45</text>
<text x="198.1" y="42.8">47k</text>
<text x="203.7" y="47.9">GND</text>
<text x="233.6" y="47.9">TP2</text>
<text x="233.6" y="42.8">TP4</text>
<text x="233.6" y="45.3">TP3</text>
<text x="239" y="42.8">GND</text>
<text x="239.8" y="47.9">Rx</text>
<text x="239.9" y="45.3">Tx</text>
<text x="59.1" y="50.4">Vref45</text>
<text x="193.5" y="50.4">GND</text>
<text x="233.6" y="50.4">TP1</text>
<text x="239.2" y="50.4">DTR</text>
<text x="259.6" y="50.4">GND</text>
<text x="31" y="59.3">+9V</text>
<text x="180.8" y="59.3">+5V</text>
<text x="57.7" y="60.6">+9V</text>
<text x="107.3" y="60.6">R20</text>
<text x="108" y="63.1">1k</text>
<text x="35.6" y="68.2">R12</text>
<text x="35.6" y="70.7">1k</text>
<text x="41.2" y="69.4">R13</text>
<text x="41.4" y="72">10k</text>
<text x="104.1" y="72">C9</text>
<text x="121.5" y="66.9">KNAP2</text>
<text x="122.7" y="70.7">GNDTP12</text>
<text x="128.6" y="66.9">TP11</text>
<text x="157.4" y="66.9">R26</text>
<text x="158.8" y="69.4">1k</text>
<text x="170.7" y="72">AREF</text>
<text x="183.7" y="70.4" transform="rotate(-90 183.7 70.4)">VCC</text>
<text x="186.3" y="71.5" transform="rotate(-90 186.3 71.5)">AVCC</text>
<text x="191.1" y="72">PB0</text>
<text x="18.4" y="77.1">R11</text>
<text x="62.2" y="74.5">BC856</text>
<text x="62.2" y="77.1">Q1</text>
<text x="104.1" y="74.5">47n</text>
<text x="114.8" y="75.8">GND</text>
<text x="146.4" y="76.3">100n</text>
<text x="147.5" y="73.8">C17</text>
<text x="156.9" y="74.3">C19</text>
<text x="157.3" y="77.3">47n</text>
<text x="170.7" y="77.1">ADC6</text>
<text x="191.1" y="74.5">PB1</text>
<text x="191.1" y="77.1">PB2</text>
<text x="19.1" y="79.6">5k</text>
<text x="35.6" y="82.1">Q5</text>
<text x="161.8" y="83.4">GND</text>
<text x="170.7" y="79.6">ADC7</text>
<text x="191.1" y="79.6">PB3</text>
<text x="191.1" y="82.1">PB4</text>
<text x="35.6" y="84.7">BC846</text>
<text x="62.2" y="88.5">10k</text>
<text x="62.2" y="86">R14</text>
<text x="98.3" y="86">GND</text>
<text x="107.3" y="86">R21</text>
<text x="108" y="88.5">1k</text>
<text x="152.9" y="84.7">GND</text>
<text x="184.3" y="87.2">XTAL1/PB6</text>
<text x="184.3" y="89.8">XTAL2/PB7</text>
<text x="191.1" y="84.7">PB5</text>
<text x="210.8" y="89.8">16MHz1</text>
<text x="211.4" y="85.2">Crystal</text>
<text x="121.5" y="92.3">KNAP2</text>
<text x="129.2" y="92.3">TP9</text>
<text x="191.1" y="94.8">PC0</text>
<text x="204.4" y="94.8">C16</text>
<text x="221" y="94.8">C15</text>
<text x="29.7" y="101.2">+9V</text>
<text x="31" y="96.1">GND</text>
<text x="56.5" y="98.7">Vref45</text>
<text x="104.1" y="97.4">C10</text>
<text x="104.1" y="99.9">47n</text>
<text x="122.7" y="97.4">GNDTP10</text>
<text x="191.1" y="97.4">PC1</text>
<text x="191.1" y="99.9">PC2</text>
<text x="204.5" y="97.4">18p</text>
<text x="221" y="97.4">18p</text>
<text x="225.3" y="97.4">+5V</text>
<text x="56.4" y="102.5">+9V</text>
<text x="114.8" y="102.5">GND</text>
<text x="191.1" y="102.5">PC3</text>
<text x="191.1" y="105">PC4</text>
<text x="191.1" y="107.5">PC5</text>
<text x="208.8" y="103.7">GND</text>
<text x="229.9" y="107.5">10k</text>
<text x="229.9" y="105">R27</text>
<text x="34.3" y="110.1">R16</text>
<text x="34.3" y="112.6">1k</text>
<text x="40" y="111.4">R17</text>
<text x="40.1" y="113.9">10k</text>
<text x="98.3" y="111.4">GND</text>
<text x="107.3" y="111.4">R22</text>
<text x="108" y="113.9">1k</text>
<text x="184" y="110.1">~{RESET}/PC6</text>
<text x="232.5" y="113.6">100n</text>
<text x="237.6" y="112.1">C18</text>
<text x="17.1" y="119">R15</text>
<text x="61" y="116.4">BC856</text>
<text x="61" y="119">Q3</text>
<text x="121.5" y="117.7">KNAP3</text>
<text x="129.2" y="117.7">TP8</text>
<text x="191.1" y="115.2">PD0</text>
<text x="191.1" y="117.7">PD1</text>
<text x="17.8" y="121.5">5k</text>
<text x="34.3" y="124.1">Q6</text>
<text x="104.1" y="122.8">C13</text>
<text x="104.1" y="125.3">47n</text>
<text x="122.7" y="122.8">GNDTP13</text>
<text x="191.1" y="122.8">PD3</text>
<text x="191.1" y="125.3">PD4</text>
<text x="191.1" y="120.2">PD2</text>
<text x="34.3" y="126.6">BC846</text>
<text x="61" y="130.4">10k</text>
<text x="61" y="127.9">R18</text>
<text x="114.8" y="127.9">GND</text>
<text x="191.1" y="130.4">PD6</text>
<text x="191.1" y="127.9">PD5</text>
<text x="98.3" y="136.8">GND</text>
<text x="183.7" y="136.7" transform="rotate(-90 183.7 136.7)">GND</text>
<text x="191.1" y="132.9">PD7</text>
<text x="29.7" y="138">GND</text>
<text x="55.3" y="140.6">Vref45</text>
<text x="185.1" y="140.6">U3</text>
<text x="185.1" y="143.1">ATmega168PA-A</text>
<text x="180.8" y="145.6">GND</text>
<text x="24" y="155.8">U7</text>
<text x="86.9" y="153.3">+9V</text>
<text x="103.4" y="155.8">LM78L05_TO92</text>
<text x="109.1" y="153.3">U2</text>
<text x="117.3" y="154.5">+5V</text>
<text x="124.4" y="155.8">L78L33_TO92</text>
<text x="129.4" y="153.3">U5</text>
<text x="137.1" y="150.7">+3V3</text>
<text x="177" y="150.7">+9V</text>
<text x="240.5" y="154.5">+9V</text>
<text x="245" y="152">+3V3</text>
<text x="21.6" y="158.3">X9C104</text>
<text x="31" y="158.6">+9V</text>
<text x="52" y="159.6">TP7 Vbat</text>
<text x="105.7" y="159.6">VI</text>
<text x="112.7" y="159.6">VO</text>
<text x="126" y="159.6">VI</text>
<text x="133" y="159.6">VO</text>
<text x="181.6" y="160.9">R1</text>
<text x="250.2" y="160.9">R8</text>
<text x="255.8" y="159.6">U1B</text>
<text x="20.8" y="162.2">~{INC} Vcc</text>
<text x="20.8" y="164.7">U/~{D} ~{CS}</text>
<text x="20.8" y="167.2">R_{H}</text>
<text x="27.6" y="167.2">R_{L}</text>
<text x="36.8" y="164.7">Vref45</text>
<text x="111.4" y="163.6" transform="rotate(-90 111.4 163.6)">GND</text>
<text x="122.9" y="167.7">C11</text>
<text x="131.7" y="163.6" transform="rotate(-90 131.7 163.6)">GND</text>
<text x="143.5" y="167.2">C12</text>
<text x="156.2" y="166.3">C8</text>
<text x="181.6" y="163.4">10k</text>
<text x="193.9" y="164.7">TL082</text>
<text x="194.9" y="162.2">U1A</text>
<text x="235.5" y="165.5">10k</text>
<text x="235.5" y="162.9">R23</text>
<text x="250.2" y="163.4">4k22</text>
<text x="252.9" y="167.2">+</text>
<text x="254.9" y="162.2">TL082</text>
<text x="20.8" y="169.8">Vss</text>
<text x="27.3" y="169.8">R_{W}</text>
<text x="69.4" y="172.6" transform="rotate(-90 69.4 172.6)">V-</text>
<text x="69.4" y="168.1" transform="rotate(-90 69.4 168.1)">V+</text>
<text x="69.9" y="168.5">U6C</text>
<text x="69.9" y="171">TL082</text>
<text x="82.6" y="168.5">C3</text>
<text x="82.6" y="171">100n</text>
<text x="89.8" y="172.6" transform="rotate(-90 89.8 172.6)">V-</text>
<text x="89.8" y="168.1" transform="rotate(-90 89.8 168.1)">V+</text>
<text x="90.2" y="168.5">U1C</text>
<text x="90.2" y="171">TL082</text>
<text x="102.9" y="168.5">C7</text>
<text x="102.9" y="171">100n</text>
<text x="122.9" y="170.3">100n</text>
<text x="143.5" y="169.8">100n</text>
<text x="156.2" y="168.9">10u</text>
<text x="174" y="173.6">C2</text>
<text x="181.6" y="173.6">R2</text>
<text x="191.9" y="169.8">+</text>
<text x="214.6" y="172.3">Vref45</text>
<text x="14.6" y="174.9">Vref45</text>
<text x="52" y="178.7">TP6 GND</text>
<text x="174" y="176.1">100n</text>
<text x="181.6" y="176.1">10k</text>
<text x="235.5" y="178.2">R24</text>
<text x="270.5" y="175.2">D2</text>
<text x="270.5" y="177.7">LED</text>
<text x="86.9" y="185">GND</text>
<text x="235.5" y="180.7">6k19</text>
<text x="269.3" y="181.2">R10</text>
<text x="269.3" y="183.7">470R</text>
<text x="177" y="190.1">GND</text>
<text x="240.5" y="191.4">GND</text>
<text x="264.7" y="191.4">GND</text>
</g>
<g font-size="1.8" fill="#0000c2">
<text x="174.7" y="6.7">0-5V</text>
<text x="180.9" y="6.7">Bias</text>
<text x="21.5" y="17.4">Mic</text>
<text x="25.9" y="17.4">Signal</text>
<text x="79.1" y="16.6">A'</text>
<text x="82" y="16.6">=</text>
<text x="84.7" y="16.6">1</text>
<text x="87.1" y="16.6">til</text>
<text x="90.3" y="16.6">165gg</text>
<text x="76.1" y="39.2">Digital</text>
<text x="83.5" y="39.2">Potmeter</text>
<text x="4.4" y="58.5">Level</text>
<text x="10.4" y="58.5">Shift</text>
<text x="84.1" y="60.6">Knap</text>
<text x="90" y="60.6">Input</text>
</g>
<g font-size="1.8" fill="#840000">
<text x="240" y="15">2</text>
<text x="240" y="17.5">4</text>
<text x="248.8" y="15">1</text>
<text x="248.8" y="17.5">3</text>
<text x="266.4" y="13.5" transform="rotate(-90 266.4 13.5)">RESET</text>
<text x="65.3" y="21.3">3</text>
<text x="78" y="23.9">1</text>
<text x="146.6" y="23.9">5</text>
<text x="233.5" y="23.8">MISO</text>
<text x="234.3" y="21.3">SCK</text>
<text x="234.7" y="18.7">CE</text>
<text x="240" y="20.1">6</text>
<text x="240" y="22.6">8</text>
<text x="248.8" y="20.1">5</text>
<text x="248.8" y="22.6">7</text>
<text x="251.9" y="23.8">IRQ</text>
<text x="252.9" y="18.7">~{CS}</text>
<text x="252.9" y="21.3">MOSI</text>
<text x="65.3" y="26.4">2</text>
<text x="146.6" y="29">6</text>
<text x="159.3" y="26.4">7</text>
<text x="210" y="27.6">ADC</text>
<text x="239.4" y="25.1">10</text>
<text x="248.8" y="25.1">9</text>
<text x="72.5" y="35.2">Rm/L</text>
<text x="86.8" y="32.7">Rm/H</text>
<text x="191.7" y="40.4">2</text>
<text x="195.3" y="38.2" transform="rotate(-90 195.3 38.2)">1</text>
<text x="195.3" y="44.5" transform="rotate(-90 195.3 44.5)">3</text>
<text x="249.4" y="47.9">RxD</text>
<text x="250.3" y="45.4">TxD</text>
<text x="249.4" y="50.5">DTR</text>
<text x="182.6" y="65.5" transform="rotate(-90 182.6 65.5)">4</text>
<text x="59.4" y="71.8" transform="rotate(-90 59.4 71.8)">2</text>
<text x="89.9" y="67">Knap1</text>
<text x="167.6" y="70.9">20</text>
<text x="185.2" y="66.1" transform="rotate(-90 185.2 66.1)">18</text>
<text x="195.5" y="70.9">12</text>
<text x="54.2" y="74.7">1</text>
<text x="167.6" y="75.9">19</text>
<text x="195.5" y="73.4">13</text>
<text x="195.5" y="75.9">14</text>
<text x="202.4" y="74.6">CE</text>
<text x="202.4" y="72.1">~{CS}</text>
<text x="6.4" y="83.5">U/~{D}_ARD</text>
<text x="27.6" y="82.3">1</text>
<text x="32.8" y="79.4" transform="rotate(-90 32.8 79.4)">3</text>
<text x="59.4" y="79.4" transform="rotate(-90 59.4 79.4)">3</text>
<text x="67.8" y="82.2">U/~{D}_POT</text>
<text x="167.6" y="78.5">22</text>
<text x="195.5" y="78.5">15</text>
<text x="195.5" y="81">16</text>
<text x="195.5" y="83.6">17</text>
<text x="202.4" y="79.7">MOSI</text>
<text x="203.4" y="82.2">MISO</text>
<text x="32.8" y="87.1" transform="rotate(-90 32.8 87.1)">2</text>
<text x="196.1" y="86.1">7</text>
<text x="196.1" y="88.6">8</text>
<text x="202.4" y="84.8">SCK</text>
<text x="89.9" y="92.4">Knap2</text>
<text x="195.5" y="93.7">23</text>
<text x="199.5" y="94.9">ADC C16</text>
<text x="195.5" y="96.3">24</text>
<text x="195.5" y="98.8">25</text>
<text x="195.5" y="101.3">26</text>
<text x="195.5" y="103.9">27</text>
<text x="195.5" y="106.4">28</text>
<text x="58.2" y="113.7" transform="rotate(-90 58.2 113.7)">2</text>
<text x="195.5" y="109">29</text>
<text x="240.2" y="110.2">DTR</text>
<text x="53" y="116.6">1</text>
<text x="89.9" y="117.8">Knap3</text>
<text x="195.5" y="114">30</text>
<text x="195.5" y="116.6">31</text>
<text x="195.5" y="119.1">32</text>
<text x="203.7" y="117.8">TxD</text>
<text x="204.6" y="115.3">RxD</text>
<text x="228.3" y="119.1" transform="rotate(-90 228.3 119.1)">RESET</text>
<text x="6.2" y="125.4">~{Inc}_ARD</text>
<text x="26.3" y="124.2">1</text>
<text x="31.5" y="121.4" transform="rotate(-90 31.5 121.4)">3</text>
<text x="58.2" y="121.4" transform="rotate(-90 58.2 121.4)">3</text>
<text x="67.8" y="124.1">~{Inc}_POT</text>
<text x="196.1" y="121.7">1</text>
<text x="196.1" y="124.2">2</text>
<text x="203.7" y="122.9">~{Inc}_ARD</text>
<text x="203.7" y="120.3">U/~{D}_ARD</text>
<text x="204.6" y="125.4">Knap1</text>
<text x="31.5" y="129" transform="rotate(-90 31.5 129)">2</text>
<text x="195.5" y="129.3">10</text>
<text x="195.5" y="131.8">11</text>
<text x="196.1" y="126.7">9</text>
<text x="204.6" y="128">Knap2</text>
<text x="204.6" y="130.5">Knap3</text>
<text x="182.6" y="139.1" transform="rotate(-90 182.6 139.1)">3</text>
<text x="18.3" y="161">1</text>
<text x="31" y="161">8</text>
<text x="103.4" y="158.5">3</text>
<text x="116.1" y="158.5">1</text>
<text x="123.8" y="158.5">3</text>
<text x="136.5" y="158.5">1</text>
<text x="7.7" y="164.8">U/~{D}_POT</text>
<text x="8.8" y="162.2">~{Inc}_POT</text>
<text x="10.5" y="167.3">Rm/H</text>
<text x="18.3" y="163.6">2</text>
<text x="18.3" y="166.1">3</text>
<text x="31" y="166.1">6</text>
<text x="31" y="163.6">7</text>
<text x="68.3" y="163.9" transform="rotate(-90 68.3 163.9)">8</text>
<text x="88.6" y="163.9" transform="rotate(-90 88.6 163.9)">8</text>
<text x="110.2" y="165.8" transform="rotate(-90 110.2 165.8)">2</text>
<text x="130.6" y="165.8" transform="rotate(-90 130.6 165.8)">2</text>
<text x="250.8" y="166.1">5</text>
<text x="18.3" y="168.7">4</text>
<text x="31" y="168.7">5</text>
<text x="34.8" y="169.9">Rm/L</text>
<text x="189.8" y="173.7">2</text>
<text x="189.8" y="168.7">3</text>
<text x="202.5" y="171.2">1</text>
<text x="250.8" y="171.2">6</text>
<text x="263.5" y="168.7">7</text>
<text x="68.3" y="175.3" transform="rotate(-90 68.3 175.3)">4</text>
<text x="88.6" y="175.3" transform="rotate(-90 88.6 175.3)">4</text>
</g>
</svg>
